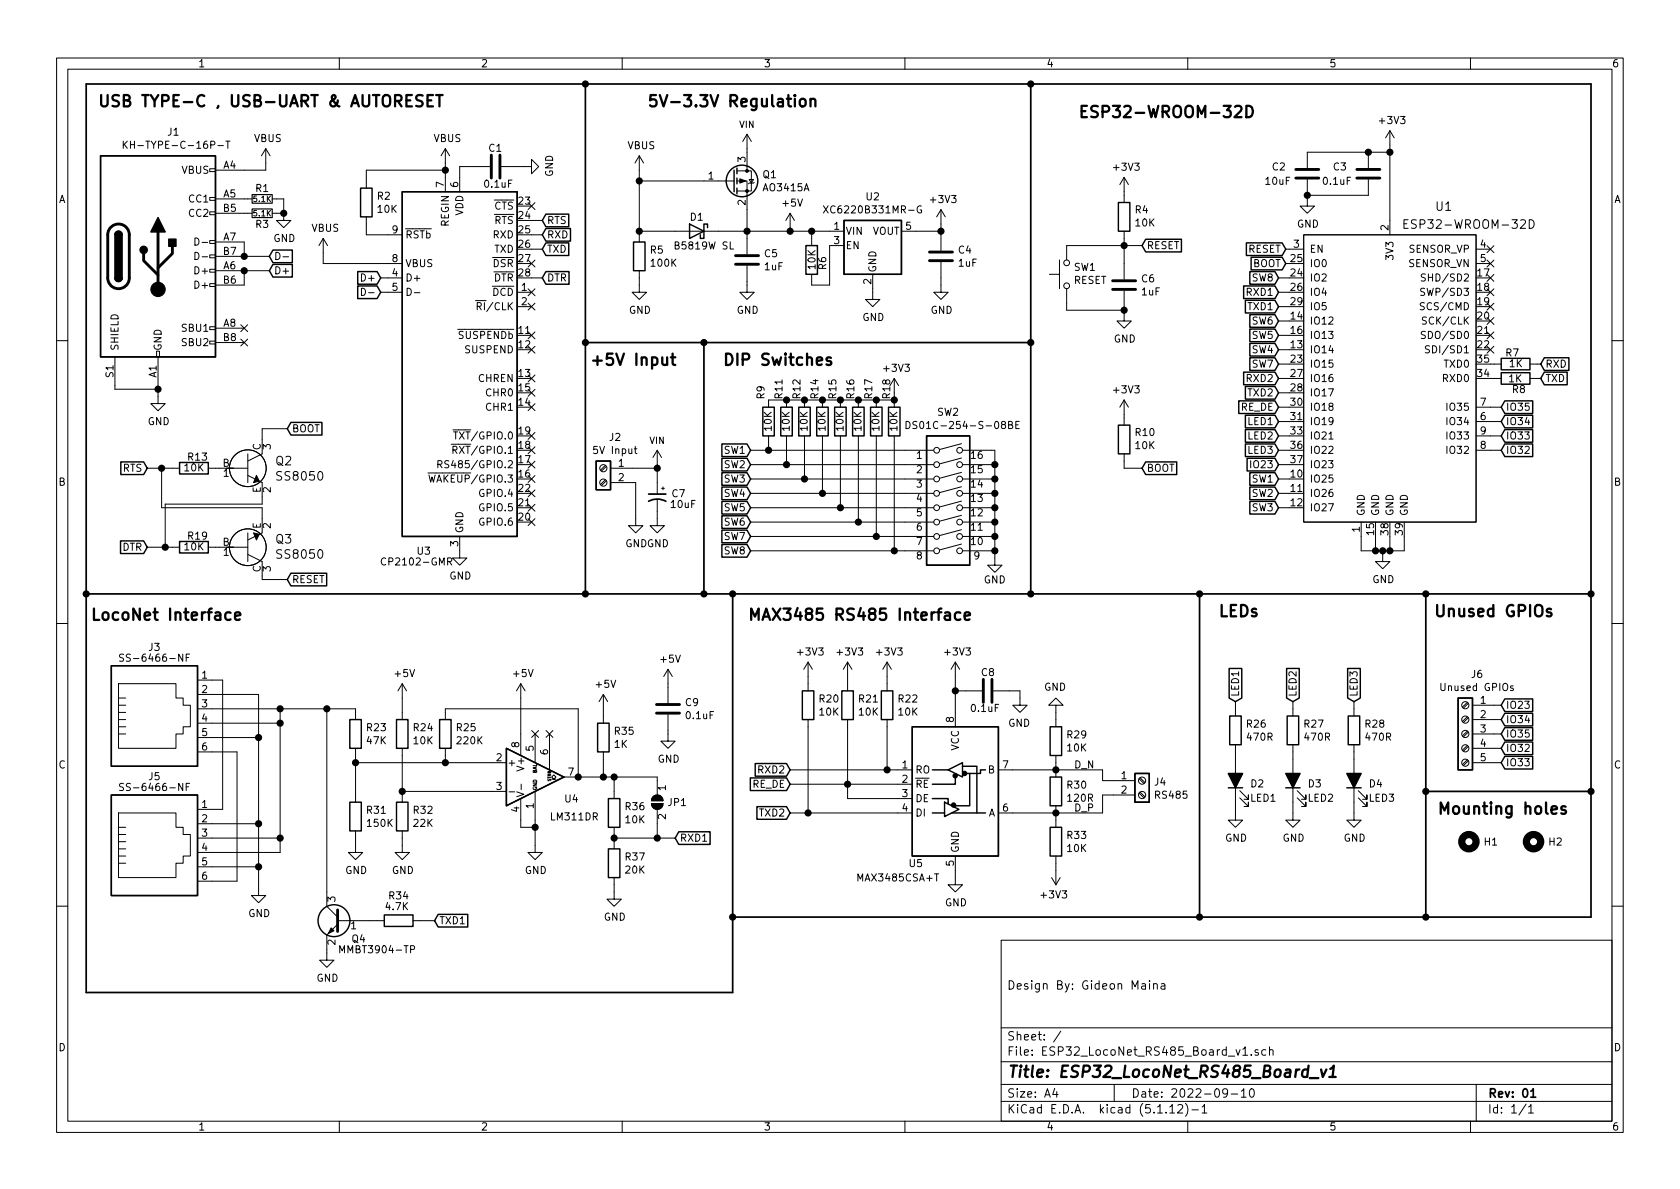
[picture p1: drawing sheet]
<svg xmlns="http://www.w3.org/2000/svg" width="297mm" height="210mm" viewBox="0 0 297 210" stroke-linecap="round" stroke-linejoin="round" font-family="sans-serif">
<g fill="none" stroke="#000" stroke-width=".18">
<path d="M10 10.3h277v189.9h-277zM12 12.2h273v186.1h-273zM60 10.3v1.9M110 10.3v1.9M160 10.3v1.9M210 10.3v1.9M260 10.3v1.9M21.8 25v1.2M22 25.5l.5 .7M22.5 25l-.7 .7M37.1 37.5h1v.5h-1zM37.1 34.9h1v.5h-1z"/>
<path d="M37.1 29.8h1v.5h-1zM38.1 35.2h6.5M38.1 37.7h6.5M38.5 25.7h1M39.9 25h.8M40.3 25v1.2M47 26.3l-.8 1.3M47 26.3v3.8h-8.9M47 26.3l.8 1.3M48.1 35.2h2.1v2.5M48.1 37.7h2.1M50.2 37.7v1.3h1.2l-1.2 1.3-1.3-1.3h1.3"/>
<path d="M64.8 38.3v3.2h6.3M78.7 30.1h-13.9v3.2M78.7 26.3l-.7 1.3M78.7 26.3v7.6M78.7 26.3l.8 1.3M86.6 29.5h-5.3v4.4M88.6 29.5h5.4v-1.3l1.2 1.3-1.2 1.2v-1.2M93.4 35.8l1.2 1.3M94 39h1.9M94.6 35.8l-1.2 1.3M113 32h16.8M113 27.6v15.2"/>
<path d="M113 27.6l-.7 1.2M113 27.6l.8 1.2M130.3 32h1.8v13M130.3 30.2h2.5v3.6h-2.5M132.1 23.7v6.5M132.1 23.7l-.8 1.3M132.1 23.7l.7 1.3M132.5 31.7h.7l-.4 .7zM133.3 32.3l-.1 .1h-.7l-.2 .1M139.7 37.7l-.8 1.3M139.7 37.7v3.2M139.7 37.7l.8 1.3"/>
<path d="M145.6 36.4l.8 1.3M146.4 36.4l-.8 1.3M162.9 36.5a.59 .59 0 0 0-.8 .5 .59 .59 0 0 0 .8 .6v-.5h-.2M166.4 37.1v7.2M166.4 37.1l-.8 1.2M166.4 37.1l.7 1.2M198.8 31.4v4.4M198.8 31.4l-.8 1.2M198.8 31.4l.7 1.2M231.1 31.7v4.7h1.3l-1.3 1.3-1.2-1.3h1.2M241.9 26.9v2.8M241.9 31.7v2.8h-10.8"/>
<path d="M245.7 23.1l-.7 1.3M245.7 23.1v18.4M245.7 23.1l.8 1.3M245.7 26.9h-14.6v2.8M248.2 39.6h.5M249 38.9h-.8v1.5h.8M270.4 38.9a.77 .77 0 0 1 .9 .7 .77 .77 0 0 1-.9 .8zM34.5 42.1a.64 .64 0 0 1 .7 .6 .64 .64 0 0 1-.7 .7zM34.5 44.6a.64 .64 0 0 1 .7 .7 .64 .64 0 0 1-.7 .6zM35.7 42.9h1M35.7 45.4h1M37.1 57.8h1v.5h-1z"/>
<path d="M37.1 50.2h1v.5h-1zM37.1 47.6h1v.5h-1zM37.1 45.1h1v.5h-1zM37.1 42.5h1v.5h-1zM38.1 47.9h9.5M38.1 42.8h5.1v2.5M38.1 58h5.1M38.1 45.3h9.5M42.6 60l1.2 1.2M42.6 57.4l1.2 1.2M43.2 47.9v2.5h-5.1M43.8 60l-1.2 1.2"/>
<path d="M43.8 57.4l-1.2 1.2M48.8 44.6a.64 .64 0 0 1 .7 .7 .64 .64 0 0 1-.7 .6zM50 45.4h1M57.1 42.2v4.4h14M57.1 42.2l-.7 1.2M57.1 42.2l.8 1.2M63.9 51a.64 .64 0 0 1 .7 .6 .64 .64 0 0 1-.7 .6zM65.2 51.8h.9M67.3 51.7h3.8M67.3 49.1h3.8M72 51a.64 .64 0 0 1 .7 .6 .64 .64 0 0 1-.7 .6zM73.3 51.8h.9"/>
<path d="M84.1 53.2h1.2M84.4 54.2l.6-.1v-.5l-.1-.1h-.5v1.3M91.4 51.7h2.6M91.4 54.2h2.6M93.4 46l1.2 1.2M93.4 58.7l1.2 1.2M93.4 53.6l1.2 1.2M93.4 51.1l1.2 1.2M94 49.1h1.9M94 41.5h1.9M94 44.1h1.9M94.6 46l-1.2 1.2"/>
<path d="M94.6 58.7l-1.2 1.2M94.6 53.6l-1.2 1.2M94.6 51.1l-1.2 1.2M113 47.9v3.8h1.3l-1.3 1.3-1.2-1.3h1.2M113 40.9h36.2M129.1 42.8v1.2h.6M132.1 47v4.7h1.2l-1.2 1.3-1.3-1.3h1.3M143.5 40.9v2.5M149.2 43.4h-2.5v7h-3.2v-1.9M154.3 48.5v4.5h1.3l-1.3 1.2-1.3-1.2h1.3M159.4 40.9h7M166.4 46.3v5.4h1.2l-1.2 1.3-1.3-1.3h1.3"/>
<path d="M185.5 48.5h1.8M187.3 46v5M188.6 51v3.9h10.2M198.8 51.4v5.4h1.2l-1.2 1.2-1.3-1.2h1.3M198.8 40.9v8.5M201.9 43.4h-13.3v2.6M226.1 51.7h1.9M226.1 54.2h1.9M226.1 49.1h1.9M226.1 59.3h1.9M226.1 56.8h1.9M227.3 46.6h.7"/>
<path d="M227.3 44.1h3.2M230.5 41.5h30.5v50.8h-30.5zM251.8 53.6l-.4-.1-.2 .1-.1 .3 .1 .2 .5 .1 .1 .4-.2 .2-.5-.1M251.9 51h-.5l-.2 .1 .1 .4 .5 .3 .1 .2-.2 .2h-.5M252 58.7l-.5-.1-.2 .2 .1 .4 .6 .2v.3l-.2 .2-.5-.1M252 48.5l-.5-.1-.2 .3 .1 .3 .6 .2v.4l-.2 .1h-.5M252.2 56.1h-.5l-.2 .1 .1 .4 .5 .2 .1 .3-.2 .2h-.5M261 46.6h2.5M261 44.1h2.5M262.9 56.2l1.2 1.2M262.9 53.6l1.2 1.2M262.9 51.1l1.2 1.2"/>
<path d="M262.9 48.5l1.2 1.3M262.9 46l1.2 1.2M262.9 43.5l1.2 1.2M262.9 58.7l1.2 1.2M264.1 56.2l-1.2 1.2M264.1 53.6l-1.2 1.2M264.1 51.1l-1.2 1.2M264.1 48.5l-1.2 1.3M264.1 46l-1.2 1.2M264.1 43.5l-1.2 1.2M264.1 58.7l-1.2 1.2M10 60.2h2"/>
<path d="M20.3 63.1v5.7h7.6M27.7 62.1h.5v1h-.5zM27.9 63.1v8.3h1.3l-1.3 1.2-1.2-1.2h1.2M37.1 60.3h1v.5h-1zM38.1 60.6h5.1M50.8 75.8h-4.4v4.5l-2.6 1.2M79.8 78.6h1.3M80.1 79.6l.6-.1v-.5l-.1-.1h-.5v1.3M80.1 76h1M80.2 76.4h.7M80.4 79.6l.4 .6M80.6 76.4v1.2"/>
<path d="M93.4 68.9l1.2 1.2M93.4 61.2l1.2 1.3M93.4 71.4l1.2 1.2M93.4 76.5l1.2 1.2M93.4 79l1.2 1.2M93.4 66.3l1.2 1.2M94.6 68.9l-1.2 1.2M94.6 61.2l-1.2 1.3M94.6 71.4l-1.2 1.2M94.6 76.5l-1.2 1.2M94.6 79l-1.2 1.2M94.6 66.3l-1.2 1.2"/>
<path d="M112.1 79.4h.5M112.3 78.9v1.1l.3 .2M116.2 79.6v7.8M116.2 79.6l-.8 1.3M116.2 79.6l.8 1.3M132.7 79.6h32.4M135.9 77.1v2.5M139.1 70.7v1.3M139.1 77.1v5.1M142.2 70.7v1.3M142.2 77.1v7.6M145.4 70.7v1.3"/>
<path d="M145.4 77.1v10.1M148.6 70.7v1.3M148.6 77.1v12.7M151.8 70.7v1.3M151.8 77.1v15.2M154.9 70.7v1.3M154.9 77.1v17.8M158.1 66.9l-.7 1.3M158.1 66.9v5.1M158.1 77.1v20.3M158.1 66.9l.8 1.3M158.1 70.7h-22.2v1.3"/>
<path d="M160.2 74.5a.64 .64 0 0 1 .7 .7 .64 .64 0 0 1-.7 .6zM162.1 74.6l-.5-.1-.1 .1-.1 .3 .1 .2 .5 .2 .1 .3-.2 .2-.5-.1M170 78.5l-3.9 1M170.2 79.6h5.7v20.3h1.3l-1.3 1.3-1.3-1.3h1.3M178.3 75.1h.6l.1-.2-.1-.3-.6-.1v1.3h.5l.3-.2v-.2l-.3-.3M179.6 75.1h.4M180.2 74.5h-.6v1.3h.6M198.8 70.7v4.5M198.8 70.7l-.8 1.3M198.8 70.7l.7 1.3M226.1 79.6h1.9M226.1 64.4h1.9"/>
<path d="M226.1 66.9h1.9M226.1 74.5h1.9M226.1 72h1.9M226.1 77.1h1.9M226.1 61.8h1.9M226.1 69.5h1.9M235 77.6h.7M252.8 61.2l-.5-.1-.2 .2v.3l.5 .3 .2 .3-.3 .2h-.5M261 79.6h4.4M261 74.5h4.4M261 72h4.4M261 77.1h4.4"/>
<path d="M262.9 61.2l1.2 1.3M263.5 64.4h1.9M263.5 66.9h1.9M264.1 61.2l-1.2 1.3M270.5 64.4h1.9M270.5 66.9h1.9M285 60.2h2M26 82.8h5.7M26 96.8h5.7M28.6 82.8v7h17.8v4.4l-2.6 1.3M36.8 82.8h7M36.8 96.8h7"/>
<path d="M43.8 84.1l2.6 1.2v3.8h-17.2v7.7M43.8 80.3v5M43.8 94.2v5.1M43.8 98l2.6 1.3v3.2h4.4M68.2 98.8a.6 .6 0 0 0-.8 .4 .6 .6 0 0 0 .6 .7l.2-.1M75.7 83.6h1.4M75.8 84l.3 1.3 .3-1 .2 1 .3-1.3M77.4 82.1h.6l.2-.2-.1-.3-.2-.1h-.5v1.2M77.7 82.1l.5 .6M79.1 99.3h.7l.1-.2-.1-.3-.2-.2h-.5v1.3M79.3 81.5h-.4l-.2 .1v.4l.6 .2v.3l-.2 .2h-.5M79.5 99.3l.4 .6"/>
<path d="M81.3 94.9v3.8h1.2l-1.2 1.2-1.3-1.2h1.3M93.4 91.7l1.2 1.2M93.4 81.6l1.2 1.2M93.4 84.1l1.2 1.2M93.4 86.6l1.2 1.3M93.4 89.2l1.2 1.2M94.6 91.7l-1.2 1.2M94.6 81.6l-1.2 1.2M94.6 84.1l-1.2 1.2M94.6 86.6l-1.2 1.3M94.6 89.2l-1.2 1.2M107 84.8l-.8 .9"/>
<path d="M107 82.3l-.8 .8M107.2 85l-.9 .8M107.2 82.5l-.9 .8M107.9 85.3h4.5v7.7h1.3l-1.3 1.2-1.3-1.2h1.3M107.9 82.8h8.3M116.2 88.4v4.6h1.3l-1.3 1.2-1.3-1.2h1.3M117 86.4h.5M117.2 86.1v.5M132.7 94.9h32.4M132.7 92.3h32.4M132.7 89.8h32.4M132.7 87.2h32.4"/>
<path d="M132.7 84.7h32.4M132.7 82.2h32.4M132.7 97.4h32.4M170 96.2l-3.9 1.1M170 93.7l-3.9 1M170 91.1l-3.9 1.1M170 88.6l-3.9 1.1M170 86.1l-3.9 1M170 83.5l-3.9 1.1M170 81l-3.9 1M170.2 94.9h5.7M170.2 92.3h5.7"/>
<path d="M170.2 89.8h5.7M170.2 87.2h5.7M170.2 84.7h5.7M170.2 82.2h5.7M170.2 97.4h5.7M198.8 80.3v2.5h3.1M226.1 89.8h1.9M226.1 87.2h1.9M226.1 84.7h1.9M226.1 82.2h1.9M240.7 92.3v5.1h7.6v-2.5M243.2 94.9v2.5"/>
<path d="M244.5 97.4v1.9h1.2l-1.2 1.3-1.3-1.3h1.3M245.7 94.9v2.5M10 110.3h2M21.8 115.7h-.4l-.2 .1v.4l.6 .3v.2l-.2 .2h-.5M32.9 116.3h.5M33.5 115.7h-.6v1.2M118.1 118.4l-.8 1.2M118.1 118.4v5.9M118.1 118.4l.8 1.2M142.9 117.1v5.1M142.9 117.1l-.8 1.3M142.9 117.1l.7 1.3"/>
<path d="M149.9 117.1v5.1M149.9 117.1l-.8 1.3M149.9 117.1l.7 1.3M156.8 117.1v5.1M156.8 117.1l-.7 1.3M156.8 117.1l.8 1.3M168.9 117.1v11.4M168.9 117.1l-.8 1.3M168.9 117.1l.8 1.3M285 110.3h2M21 123.4h1.2M21 124.7h1.2"/>
<path d="M21 126h1.2M21 127.2h1.2M21 128.5h1.2M21 129.8h1.2M21 120.9h10.1v2.5h1.3v1.3h1.3v3.8h-1.3v1.3h-1.3v2.5h-10.1zM21.8 138.6l-.4-.1-.2 .2v.4l.6 .2v.3l-.2 .2-.5-.1M32.9 139.1h.5M33.5 138.5h-.6v1.3M34.9 122.8h10.8v35.6h1.3l-1.3 1.2-1.3-1.2h1.3M34.9 120.3h4.5v22.8h-4.5M34.9 125.3h28v1.9M34.9 127.9h14.6"/>
<path d="M34.9 130.4h10.8M34.9 133h7v22.8h-7M49.5 125.3v25.4h-14.6M57.8 125.3v35l1.9 1.9M62.9 134.9h26.6M62.9 132.3v9.6M71.1 120.9l-.7 1.3M71.1 120.9v6.3M71.1 132.3v9.6M71.1 120.9l.8 1.3M71.1 139.9h18.4M78.7 127.2v-1.9h23.5v12.1"/>
<path d="M78.7 132.3v2.6M92.1 120.9l-.8 1.3M92.1 120.9v12.7M92.1 120.9l.7 1.3M92.2 138.7v.9M94 129.2l1.2 1.2M94.6 139.9v10.8h1.3l-1.3 1.3-1.3-1.3h1.3M94.6 129.8v5.1M95.2 129.2l-1.2 1.2M96.5 129.2l1.3 1.2M97.2 129.8v6.3M97.5 137.8h.4l-.4-.4 .4-.4 .4 .4-.4 .4h.4"/>
<path d="M97.8 129.2l-1.3 1.2M99.7 137.4h16.5v3.2M106.7 122.8v5.1M106.7 133v4.4M106.7 122.8l-.8 1.3M106.7 122.8l.7 1.3M108.6 137.4v3.8M118.1 126.4v4.7h1.3l-1.3 1.2-1.3-1.2h1.3M139.7 136.1h21.6M139.7 138.7h21.6M142.9 127.2v16.6M149.9 127.2v14h11.4"/>
<path d="M156.8 127.2v8.9M168.9 122.2h4.7M170.2 135.5h.1M175.6 122.2h4.7v2.5h-1.2l1.2 1.3 1.3-1.3h-1.3M176.5 136.1h18.4v1.9h5.8M186.7 124.7h1.3l-1.3-1.3-1.3 1.3h1.3v3.8M186.7 133.6v3.8M201.4 137.7l.9 .9M201.6 137.5l.8 .9M218.4 131.7v13.3h1.3l-1.3 1.3-1.2-1.3h1.2M218.4 124.1v2.5M219.2 139.8l1.5 1.5v-.7v.7h-.7"/>
<path d="M228.6 131.7v13.3h1.3l-1.3 1.3-1.3-1.3h1.3M228.6 124.1v2.5M229.4 139.8l1.5 1.5v-.7v.7h-.8M239.4 131.7v13.3h1.3l-1.3 1.3-1.3-1.3h1.3M239.4 124.1v2.5M240.2 139.8l1.5 1.5v-.7v.7h-.8M259.4 134.4l-.8 .8M259.4 131.8l-.8 .9M259.4 129.3l-.8 .8M259.4 126.7l-.8 .9M259.4 124.2l-.8 .8M259.6 134.5l-.9 .9"/>
<path d="M259.6 132l-.9 .8M259.6 129.5l-.9 .8M259.6 126.9l-.9 .9M259.6 124.4l-.9 .8M260.3 134.9h5.1M260.3 124.7h5.1M260.3 127.2h5.1M260.3 129.8h5.1M260.3 132.3h5.1M267.5 121.3h-.3l-.1 .2v.1l.4 .2v.3h-.4M21 146.3h1.2M21 147.6h1.2"/>
<path d="M21 148.8h1.2M21 150.1h1.2M21 151.4h1.2M21 152.6h1.2M21 143.8h10.1v2.5h1.3v1.3h1.3v3.8h-1.3v1.2h-1.3v2.6h-10.1zM34.9 145.7h10.8M34.9 148.2h14.6M34.9 153.3h10.8M62.9 146.9v3.8h1.2l-1.2 1.3-1.3-1.3h1.3M71.1 146.9v3.8h1.3l-1.3 1.3-1.3-1.3h1.3M90 140h1M91.4 140l1.2 .5-1.2 .4"/>
<path d="M92.1 141.2v5.1h2.5M108.6 155.2v3.8h1.3l-1.3 1.3-1.3-1.3h1.3M108.6 148.2h10.8M108.6 146.3v3.8M115.2 142.1h2a1.02 1.02 0 0 1-1 1 1.02 1.02 0 0 1-1-1zM115.4 140.9a1.02 1.02 0 0 1 1.2-.3 1.02 1.02 0 0 1 .6 1h-2zM116.2 143.1v5.1M139.7 143.8h21.6M168.9 151.4v5.1h1.3l-1.3 1.2-1.3-1.2h1.3M185.9 155.2l.8 1.3M186.7 142.5v3.8M186.7 151.4v5.1"/>
<path d="M187.5 155.2l-.8 1.3M200.7 140.6h-5.8v3.2h-18.4M201.4 140.3l.9 .8M201.6 140.1l.8 .8M219.2 141.1l1.5 1.5v-.7v.7h-.7M229.4 141.1l1.5 1.5v-.7v.7h-.8M240.2 141.1l1.5 1.5v-.7v.7h-.8M10 160.2h2M59.7 163.4l-1.9 1.9v4.5h1.3l-1.3 1.3-1.3-1.3h1.3M59.7 162.8h8.2M60.1 168.5v-1.3l.4 .9 .4-.9v1.3M72.6 167.9l.6-.1 .1-.4-.2-.2h-.5v1.3"/>
<path d="M73 162.8h3.8M177 166.3h108v32h-108zM201.9 174h.6v.9M202.5 174.3l-.4 .1-.3 .2 .3 .3 .4-.1M203.3 173.4v.2M203.3 173.9v1M204 174.1v-.1a.37 .37 0 0 1 .6 .1v.8M204 173.9v1M205.3 174h.6l.1 .9M206 174.3l-.5 .1a.29 .29 0 0 0-.3 .2 .29 .29 0 0 0 .3 .3l.5-.1M285 160.2h2M60 198.3v1.9"/>
<path d="M110 198.3v1.9M160 198.3v1.9M177 194.8h108M177 191.8h108M177 187.8h108M177 181.8h108M186.5 192.5l-.4 1h1M186.8 193v1M187.6 182.3l-1.3 2M197 191.8v3M206.8 195.8l.5-.5v1.5M206.8 196.8h.9"/>
<path d="M208.3 195.5l.2-.2h.3l.2 .2 .1 .3-.9 1h.9M209.6 195.1a1.71 1.71 0 0 1 0 2.3M210 198.3v1.9M210.7 196.3h1.2M212.5 195.8l.5-.5v1.5M212.5 196.8h.9M217 193.2l-.1 .2a.48 .48 0 0 1-.6-.1v-.6a.48 .48 0 0 1 .6-.1l.1 .1a1.19 1.19 0 0 1-.2 1.2l-.5 .1M217.7 193.5h1.1M219.5 193l.4-.5v1.5M219.5 194h.8M219.7 185.5l.5-.4v1.5M219.7 186.6h.9"/>
<path d="M221.1 192.6l.2-.1a.8 .8 0 0 1 .5 .8 .8 .8 0 0 1-.5 .7 1 1 0 0 1-.2-1.4zM221.2 186.5v.1M222.5 185.7l-.4-.1-.2 .2v.2l.6 .2v.3h-.6M223.8 185.7l-.4-.1-.3 .3 .1 .6 .2 .1 .4-.1M224.5 185.7l.2-.1 .3 .1 .1 .9M224.5 185.1v1.5M260 198.3v1.9M261 191.8v6.5M269.8 195.2l-1.2 2M270.3 195.8l.4-.5v1.5M270.3 196.8h.8"/>
<circle cx="188.6" cy="46.5" r=".51"/>
<circle cx="188.6" cy="50.5" r=".51"/>
<circle cx="165.6" cy="79.6" r=".51"/>
<circle cx="169.7" cy="79.6" r=".51"/>
<circle cx="43.8" cy="82.8" r="3.3"/>
<circle cx="43.8" cy="96.8" r="3.3"/>
<circle cx="106.7" cy="82.8" r=".63"/>
<circle cx="106.7" cy="85.3" r=".63"/>
<circle cx="165.6" cy="97.4" r=".51"/>
<circle cx="165.6" cy="89.8" r=".51"/>
<circle cx="165.6" cy="92.3" r=".51"/>
<circle cx="165.6" cy="84.7" r=".51"/>
<circle cx="165.6" cy="94.9" r=".51"/>
<circle cx="165.6" cy="82.2" r=".51"/>
<circle cx="165.6" cy="87.2" r=".51"/>
<circle cx="169.7" cy="97.4" r=".51"/>
<circle cx="169.7" cy="89.8" r=".51"/>
<circle cx="169.7" cy="84.7" r=".51"/>
<circle cx="169.7" cy="87.2" r=".51"/>
<circle cx="169.7" cy="94.9" r=".51"/>
<circle cx="169.7" cy="92.3" r=".51"/>
<circle cx="169.7" cy="82.2" r=".51"/>
<circle cx="201.9" cy="138" r=".63"/>
<circle cx="259.1" cy="124.7" r=".63"/>
<circle cx="259.1" cy="127.2" r=".63"/>
<circle cx="259.1" cy="132.3" r=".63"/>
<circle cx="259.1" cy="134.9" r=".63"/>
<circle cx="259.1" cy="129.8" r=".63"/>
<circle cx="201.9" cy="140.6" r=".63"/>
</g>
<g fill="none" stroke="#000" stroke-width=".3">
<path d="M103.5 14.9v90.1M182.2 14.9v90.1M103.5 60.6h78.7M124.5 60.6v44.4M114.7 88.6a3.2 3.2 0 0 1 3 0M114.7 87.4h3M15.2 105h266.1M129.5 105v70.5h-114.3v-160.6h266.1v147.3h-151.8M212.1 105v57.2M252.1 105v57.2M252.1 139.9h29.2M270.7 193l.4-.5v1.5"/>
<path d="M270.7 194h.8"/>
</g>
<g fill="none" stroke="#000" stroke-width=".41">
<path d="M72.8 16.8h-.9v2h.9M74.7 16.9l-.3-.1-.6 .1a.47 .47 0 0 0-.2 .5 .47 .47 0 0 0 .4 .3 .73 .73 0 0 1 .7 .5l-.1 .4-.3 .2-.7-.1M75.6 17.7h.7M76.6 16.8h-1v2h1M77.1 16.8h1.2M77.7 16.8v2M140.5 16.8l-.1 .1h.2l-.1-.1v.2M140.5 17.5v1.3M141.5 17.7a.53 .53 0 0 1 .5-.2 .53 .53 0 0 1 .4 .4v.5a.54 .54 0 0 1-.5 .4 .54 .54 0 0 1-.5-.4zM143.3 17.7a.5 .5 0 0 1 .9 0v1.1M143.3 17.5v1.3M218.4 18.9l.2-.2h.5l.3 .2 .1 .4-.1 .3-1.1 1.1h1.2"/>
<path d="M220.4 18.7a1.06 1.06 0 0 1 1.1 .7 1.06 1.06 0 0 1-.4 1.2l-.7 .1zM117.1 63.2l.1 1.2a.52 .52 0 0 0 .8-.1M118 63.2v1.3M118.6 63.2h.8M118.9 62.5v1.7l.1 .2 .4 .1M146.9 63.3a.5 .5 0 0 0-.8 .2l.1 .3a.68 .68 0 0 1 .8 .4l-.1 .2-.2 .1-.6-.1M40.8 108.4l-.6-.1-.4 .4v.5l.2 .3 .2 .1 .6-.1M41.6 108.9l.9-.1-.1-.4-.6-.1-.2 .3v.9l.2 .1 .6-.1M167.1 108.4l.2-.1 .6 .1 .1 1.2M168 108.8l-.7 .1a.39 .39 0 0 0-.3 .3 .39 .39 0 0 0 .3 .4l.7-.1M169.8 108.4l-.6-.1-.4 .4v.5l.2 .3 .2 .1 .6-.1M170.6 108.9l.9-.1-.1-.4-.6-.1-.2 .3v.9l.2 .1 .6-.1"/>
<path d="M274.2 107.7a.48 .48 0 0 0-.7 .2l.1 .3a.68 .68 0 0 1 .7 .4l-.2 .4-.6-.1M276.8 142.7l-.2-.1-.5 .1v.4a.68 .68 0 0 1 .8 .4l-.1 .3-.2 .1-.6-.1M231.6 190.6h1.5M233.6 189.1l.3 1.3 .6-1.3M235 190.4h1.2M235.2 189l.6-.6-.2 2"/>
</g>
<g fill="none" stroke="#000" stroke-width=".25">
<path d="M17.8 27.6h20.3v35.5h-20.3zM63.8 33.3h2v5h-2zM71.1 33.9h20.3v61h-20.3zM96.5 37.9h4.1v2.2h-4.1l-.6-1.1zM121.9 39.6l2.6 1.3-2.6 1.3zM129.8 30.1v3.8M130.3 29.7v1M130.3 31.5v1M130.3 33.3v1M149.2 39h10.2v9.5h-10.2zM197.7 35.8h2.1v5.1h-2.1zM20.3 49.1a.63 .63 0 0 0 .7 .7 .63 .63 0 0 0 .6-.7"/>
<path d="M20.3 41.5a.63 .63 0 0 1 .7-.6 .63 .63 0 0 1 .6 .6M48.3 44.2h3.4v2.3h-3.4l-.7-1.2zM48.3 46.8h3.4v2.2h-3.4l-.7-1.1zM63.2 48h3.5l.6 1.1-.6 1.2h-3.5zM63.2 50.6h3.5l.6 1.1-.6 1.1h-3.5zM96.5 48h4.1v2.3h-4.1l-.6-1.2zM96.5 40.4h4.4v2.2h-4.4l-.6-1.1zM96.5 42.9h4.1v2.3h-4.1l-.6-1.1zM112 42.8h2v5.1h-2zM125.1 40.3v-.7h-.6v2.6h-.7v-.7M142.5 43.4h2v5.1h-2zM202.6 42.3h6.3v2.2h-6.3l-.7-1.1z"/>
<path d="M219.9 50.6h5.5l.7 1.1-.7 1.1h-5.5zM220.2 53.1h5.2l.7 1.1-.7 1.1h-5.2zM220.4 42.9h6.3l.6 1.2-.6 1.1h-6.3zM221 58.2h4.4l.7 1.1-.7 1.1h-4.4zM221 48h4.4l.7 1.1-.7 1.2h-4.4zM221 55.6h4.4l.7 1.2-.7 1.1h-4.4zM221.2 45.5h5.5l.6 1.1-.6 1.1h-5.5zM51.4 74.7h5.5v2.2h-5.5l-.6-1.1zM127.6 78.5h4.5l.6 1.1-.6 1.1h-4.5zM134.9 72h2v5.1h-2zM138 72h2.1v5.1h-2.1zM141.2 72h2.1v5.1h-2.1z"/>
<path d="M144.4 72h2v5.1h-2zM147.6 72h2v5.1h-2zM150.7 72h2.1v5.1h-2.1zM153.9 72h2.1v5.1h-2.1zM157.1 72h2v5.1h-2zM163.8 77.1h7.6v22.8h-7.6zM197.7 75.2h2.1v5.1h-2.1zM219 70.9h6.4l.7 1.1-.7 1.1h-6.4zM219.9 65.8h5.5l.7 1.1-.7 1.1h-5.5zM220.2 68.3h5.2l.7 1.2-.7 1.1h-5.2zM220.2 73.4h5.2l.7 1.1-.7 1.2h-5.2zM220.2 78.5h5.2l.7 1.1-.7 1.1h-5.2z"/>
<path d="M220.2 76h5.2l.7 1.1-.7 1.1h-5.2zM221 63.3h4.4l.7 1.1-.7 1.1h-4.4zM221 60.7h4.4l.7 1.1-.7 1.2h-4.4zM265.4 63.4h5.1v2h-5.1zM265.4 65.9h5.1v2h-5.1zM266.1 70.9h4.9v2.2h-4.9l-.7-1.1zM266.1 73.4h4.9v2.3h-4.9l-.7-1.2zM266.1 76h4.9v2.2h-4.9l-.7-1.1zM266.1 78.5h4.9v2.2h-4.9l-.7-1.1zM273 65.8h4.1v2.2h-4.1l-.6-1.1zM273 63.3h4.4v2.2h-4.4l-.6-1.1zM21.3 95.7h4.1l.6 1.1-.6 1.1h-4.1z"/>
<path d="M21.4 81.7h4l.6 1.1-.6 1.1h-4zM31.7 81.8h5.1v2h-5.1zM31.7 95.8h5.1v2h-5.1zM105.4 81.5h2.5v5.1h-2.5zM127.6 86.1h4.5l.6 1.1-.6 1.2h-4.5zM127.6 96.3h4.5l.6 1.1-.6 1.1h-4.5zM127.6 93.7h4.5l.6 1.2-.6 1.1h-4.5zM127.6 91.2h4.5l.6 1.1-.6 1.1h-4.5zM127.6 88.7h4.5l.6 1.1-.6 1.1h-4.5zM127.6 83.6h4.5l.6 1.1-.6 1.1h-4.5zM127.6 81h4.5l.6 1.2-.6 1.1h-4.5zM202.6 81.7h5.5v2.2h-5.5l-.7-1.1z"/>
<path d="M220.5 81h4.9l.7 1.2-.7 1.1h-4.9zM221 88.7h4.4l.7 1.1-.7 1.1h-4.4zM221 83.6h4.4l.7 1.1-.7 1.1h-4.4zM221 86.1h4.4l.7 1.1-.7 1.2h-4.4zM19.7 117.7h15.2v17.8h-15.2zM51.4 101.4h6.4v2.2h-6.4l-.6-1.1zM217.3 118.2h2.3v5.2l-1.2 .7-1.1-.7zM227.5 118.2h2.2v5.2l-1.1 .7-1.1-.7zM238.3 118.2h2.2v5.2l-1.1 .7-1.1-.7zM61.8 127.2h2.1v5.1h-2.1zM70.1 127.2h2v5.1h-2zM77.7 127.2h2.1v5.1h-2.1z"/>
<path d="M89.5 132.3l10.2 5.1-10.2 5.1zM105.7 127.9h2v5.1h-2zM132.7 137.6h6.4l.6 1.1-.6 1.1h-6.4zM133.5 135h5.6l.6 1.1-.6 1.2h-5.6zM141.9 122.2h2v5h-2zM148.8 122.2h2.1v5h-2.1zM155.8 122.2h2.1v5h-2.1zM161.3 128.5h15.2v22.9h-15.2zM164.8 136.1h2.8M167.6 136.1l2.6-1.2v2.5zM168.9 137.4v1.3h-4.1M170.2 135.5h2.5v8.3"/>
<path d="M171.4 136.8v5.7h-2.5M174.2 136.1h-.8v.7h-2.6M185.7 137.4h2v5.1h-2zM185.7 128.5h2v5.1h-2zM200.7 136.8h2.5v5.1h-2.5zM217.2 139.3h2.5M217.4 126.6h2.1v5.1h-2.1zM227.3 139.3h2.6M227.6 126.6h2v5.1h-2zM238.1 139.3h2.6M238.4 126.6h2v5.1h-2zM257.8 123.4h2.5v12.7h-2.5z"/>
<path d="M266.1 123.6h4.9v2.2h-4.9l-.7-1.1zM266.1 131.2h4.9v2.2h-4.9l-.7-1.1zM266.1 133.8h4.9v2.2h-4.9l-.7-1.1zM266.1 126.1h4.9v2.3h-4.9l-.7-1.2zM266.1 128.7h4.9v2.2h-4.9l-.7-1.1zM19.7 140.6h15.2v17.8h-15.2zM61.8 141.9h2.1v5h-2.1zM70.1 141.9h2v5h-2zM107.6 150.1h2v5.1h-2zM107.6 141.2h2v5.1h-2zM120 147.1h5.6v2.2h-5.6l-.6-1.1zM133.8 142.6h5.3l.6 1.2-.6 1.1h-5.3z"/>
<path d="M164.8 141.2h2.8v.7M164.8 143.8h2.2M167 141.9l2.5 1.2-2.5 1.3zM167.6 141.9v.2M168.3 143.8h5.9M185.7 146.3h2v5.1h-2zM67.9 161.8h5.1v2h-5.1zM77.5 161.7h5.2v2.2h-5.2l-.7-1.1z"/>
<circle cx="131.2" cy="32" r="2.79"/>
<circle cx="59.1" cy="162.8" r="2.82"/>
</g>
<g fill="#000" stroke="#000" stroke-width=".25">
<path d="M20.3 49.1h1.3a.63 .63 0 0 1-.6 .7 .63 .63 0 0 1-.7-.7zM20.3 41.5h1.3v7.6h-1.3zM20.5 41.1a.63 .63 0 0 1 .7-.2 .63 .63 0 0 1 .4 .6h-1.3zM27.9 38.5l1.3 2.5h-2.5zM29.8 42.3h1.3v1.3h-1.3zM217.2 136.8h2.5l-1.3 2.5zM227.3 136.8h2.6l-1.3 2.5zM238.1 136.8h2.6l-1.3 2.5z"/>
<circle cx="103.5" cy="14.9" r=".51"/>
<circle cx="182.2" cy="14.9" r=".51"/>
<circle cx="50.2" cy="37.7" r=".51"/>
<circle cx="78.7" cy="30.1" r=".51"/>
<circle cx="113" cy="32" r=".51"/>
<circle cx="231.1" cy="34.5" r=".51"/>
<circle cx="241.9" cy="26.9" r=".51"/>
<circle cx="245.7" cy="26.9" r=".51"/>
<circle cx="25.4" cy="44.2" r=".63"/>
<circle cx="43.2" cy="45.3" r=".51"/>
<circle cx="43.2" cy="47.9" r=".51"/>
<circle cx="113" cy="40.9" r=".51"/>
<circle cx="132.1" cy="40.9" r=".51"/>
<circle cx="139.7" cy="40.9" r=".51"/>
<circle cx="143.5" cy="40.9" r=".51"/>
<circle cx="166.4" cy="40.9" r=".51"/>
<circle cx="198.8" cy="54.9" r=".51"/>
<circle cx="198.8" cy="43.4" r=".51"/>
<circle cx="27.9" cy="68.8" r=".51"/>
<circle cx="103.5" cy="60.6" r=".51"/>
<circle cx="124.5" cy="60.6" r=".51"/>
<circle cx="135.9" cy="79.6" r=".51"/>
<circle cx="139.1" cy="70.7" r=".51"/>
<circle cx="142.2" cy="70.7" r=".51"/>
<circle cx="145.4" cy="70.7" r=".51"/>
<circle cx="148.6" cy="70.7" r=".51"/>
<circle cx="151.8" cy="70.7" r=".51"/>
<circle cx="154.9" cy="70.7" r=".51"/>
<circle cx="158.1" cy="70.7" r=".51"/>
<circle cx="182.2" cy="60.6" r=".51"/>
<circle cx="28.6" cy="82.8" r=".51"/>
<circle cx="29.2" cy="96.8" r=".51"/>
<circle cx="116.2" cy="82.8" r=".51"/>
<circle cx="139.1" cy="82.2" r=".51"/>
<circle cx="142.2" cy="84.7" r=".51"/>
<circle cx="145.4" cy="87.2" r=".51"/>
<circle cx="148.6" cy="89.8" r=".51"/>
<circle cx="151.8" cy="92.3" r=".51"/>
<circle cx="154.9" cy="94.9" r=".51"/>
<circle cx="158.1" cy="97.4" r=".51"/>
<circle cx="175.9" cy="89.8" r=".51"/>
<circle cx="175.9" cy="97.4" r=".51"/>
<circle cx="175.9" cy="82.2" r=".51"/>
<circle cx="175.9" cy="92.3" r=".51"/>
<circle cx="175.9" cy="87.2" r=".51"/>
<circle cx="175.9" cy="84.7" r=".51"/>
<circle cx="175.9" cy="94.9" r=".51"/>
<circle cx="243.2" cy="97.4" r=".51"/>
<circle cx="244.5" cy="97.4" r=".51"/>
<circle cx="245.7" cy="97.4" r=".51"/>
<circle cx="15.2" cy="105" r=".51"/>
<circle cx="103.5" cy="105" r=".51"/>
<circle cx="124.5" cy="105" r=".51"/>
<circle cx="129.5" cy="105" r=".51"/>
<circle cx="182.2" cy="105" r=".51"/>
<circle cx="212.1" cy="105" r=".51"/>
<circle cx="252.1" cy="105" r=".51"/>
<circle cx="281.3" cy="105" r=".51"/>
<circle cx="45.7" cy="130.4" r=".51"/>
<circle cx="49.5" cy="125.3" r=".51"/>
<circle cx="49.5" cy="127.9" r=".51"/>
<circle cx="57.8" cy="125.3" r=".51"/>
<circle cx="62.9" cy="134.9" r=".51"/>
<circle cx="71.1" cy="139.9" r=".51"/>
<circle cx="78.7" cy="134.9" r=".51"/>
<circle cx="102.2" cy="137.4" r=".51"/>
<circle cx="106.7" cy="137.4" r=".51"/>
<circle cx="108.6" cy="137.4" r=".51"/>
<circle cx="149.9" cy="138.7" r=".51"/>
<circle cx="156.8" cy="136.1" r=".51"/>
<circle cx="168.9" cy="137.2" r=".36"/>
<circle cx="168.9" cy="122.2" r=".51"/>
<circle cx="170.6" cy="136.8" r=".36"/>
<circle cx="186.7" cy="136.1" r=".51"/>
<circle cx="252.1" cy="139.9" r=".51"/>
<circle cx="281.3" cy="139.9" r=".51"/>
<circle cx="45.7" cy="145.7" r=".51"/>
<circle cx="45.7" cy="153.3" r=".51"/>
<circle cx="49.5" cy="148.2" r=".51"/>
<circle cx="94.6" cy="146.3" r=".51"/>
<circle cx="108.6" cy="148.2" r=".51"/>
<circle cx="116.2" cy="148.2" r=".51"/>
<circle cx="142.9" cy="143.8" r=".51"/>
<circle cx="168.6" cy="142.4" r=".36"/>
<circle cx="186.7" cy="143.8" r=".51"/>
<circle cx="129.5" cy="162.2" r=".51"/>
<circle cx="212.1" cy="162.2" r=".51"/>
<circle cx="252.1" cy="162.2" r=".51"/>
</g>
<path d="M44.6 34.4h3.5v1.5h-3.5zM44.6 37h3.5v1.5h-3.5z" fill="none" stroke="#000" stroke-width=".2"/>
<g fill="none" stroke="#000" stroke-width=".51">
<path d="M86.9 27.4v4.1M88.4 27.4v4.1M229.1 31.5h4.1M229.1 30h4.1M239.9 31.5h4.1M239.9 30h4.1M19.5 40.3a1.9 1.9 0 0 1 2.1-.6 1.9 1.9 0 0 1 1.3 1.8v7.6a1.9 1.9 0 0 1-1.9 1.9 1.9 1.9 0 0 1-2-1.9v-7.7l.2-.5zM25.4 44.8v1.3l2.5 2.5M27.9 41v10.2M30.5 43.6v1.2l-2.6 2.6M130 46.7h4.1M130 45.2h4.1"/>
<path d="M164.3 46.1h4.1M164.3 44.6h4.1M196.7 51.2h4.1M196.7 49.7h4.1M116.1 126.1h4M116.1 124.6h4M173.9 120.1v4.1M175.4 120.1v4.1M59.7 160.9v3.8"/>
</g>
<g fill="#000" stroke="#000" stroke-width=".18">
<path d="M130.8 31.6l1 .4-1 .4zM45.3 84.1l.5 1-1 .2zM44.8 94.2l1 .3-.5 1zM115.2 142.1h2a1.02 1.02 0 0 1-1 1 1.02 1.02 0 0 1-1-1zM115.4 140.9a1.02 1.02 0 0 1 1.2-.3 1.02 1.02 0 0 1 .6 1h-2zM58.5 164.1l.6 .5-1.1 .5z"/>
<circle cx="132.1" cy="33.8" r=".25"/>
<circle cx="132.1" cy="30.2" r=".25"/>
<circle cx="27.9" cy="51.2" r="1.27"/>
</g>
<g fill="none" stroke="#000" stroke-width="1.3">
<circle cx="259.7" cy="148.8" r="1.27"/>
<circle cx="271.1" cy="148.8" r="1.27"/>
</g>
<g font-size="2.8">
<text x="17.1" y="18.9">USB TYPE-C , USB-UART &amp; AUTORESET</text>
<text x="114.3" y="18.9">5V-3.3V Regulation</text>
<text x="190.5" y="20.8">ESP32-WROOM-32D</text>
<text x="104.1" y="64.6">+5V Input</text>
<text x="127.6" y="64.6">DIP Switches</text>
<text x="15.9" y="109.7">LocoNet Interface</text>
<text x="132.1" y="109.7">MAX3485 RS485 Interface</text>
<text x="215.3" y="109.1">LEDs</text>
<text x="253.4" y="109.1">Unused GPIOs</text>
<text x="254" y="144">Mounting holes</text>
<text x="178" y="190.5">Title: ESP32_LocoNet_RS485_Board_v1</text>
</g>
<g font-size="2.1">
<text x="249.5" y="40.5">ESP32-WROOM-32D</text>
<text x="253.9" y="37.3">U1</text>
<text x="48.8" y="82.3">Q2</text>
<text x="49.3" y="85">SS8050</text>
<text x="48.8" y="96.1">Q3</text>
<text x="49.3" y="98.8">SS8050</text>
<text x="178" y="175">Design By: Gideon Maina</text>
<text x="178" y="184">Sheet: /</text>
<text x="178" y="186.7">File: ESP32_LocoNet_RS485_Board_v1.sch</text>
<text x="178" y="196.9">KiCad E.D.A. kicad (5.1.12)-1</text>
<text x="178" y="194.1">Size: A4</text>
<text x="200" y="194.1">Date: 2022-09-10</text>
<text x="263" y="194.1">Rev: 01</text>
<text x="263" y="196.9">Id: 1/1</text>
</g>
<g font-size="1.8">
<text x="35" y="11.9">1</text>
<text x="85" y="11.9">2</text>
<text x="135" y="11.9">3</text>
<text x="185" y="11.9">4</text>
<text x="235" y="11.9">5</text>
<text x="285" y="11.9">6</text>
<text x="29.7" y="24">J1</text>
<text x="244" y="21.9">+3V3</text>
<text x="23.4" y="26.3">KH-TYPE-C-16P-T</text>
<text x="39.5" y="29.8">A4</text>
<text x="44.9" y="25.1">VBUS</text>
<text x="76.7" y="25.1">VBUS</text>
<text x="86.5" y="26.8">C1</text>
<text x="111" y="26.4">VBUS</text>
<text x="131.8" y="28.7" transform="rotate(-90 131.8 28.7)">3</text>
<text x="10.4" y="35.9">A</text>
<text x="32.2" y="30.7">VBUS</text>
<text x="33.6" y="35.8">CC1</text>
<text x="39.5" y="34.9">A5</text>
<text x="45.2" y="34">R1</text>
<text x="66.8" y="35.3">R2</text>
<text x="78.5" y="33.1" transform="rotate(-90 78.5 33.1)">7</text>
<text x="81" y="33.1" transform="rotate(-90 81 33.1)">6</text>
<text x="85.8" y="33.2">0.1uF</text>
<text x="97.8" y="31.3" transform="rotate(-90 97.8 31.3)">GND</text>
<text x="125.2" y="31.7">1</text>
<text x="134.9" y="31.5">Q1</text>
<text x="135.1" y="33.8">AO3415A</text>
<text x="153.2" y="35.4">U2</text>
<text x="164.7" y="35.9">+3V3</text>
<text x="197.1" y="30.2">+3V3</text>
<text x="223.9" y="32.7">10uF</text>
<text x="225" y="30.1">C2</text>
<text x="234.1" y="32.7">0.1uF</text>
<text x="235.8" y="30.1">C3</text>
<text x="285.4" y="35.9">A</text>
<text x="33.6" y="38.3">CC2</text>
<text x="39.5" y="37.5">B5</text>
<text x="45.2" y="40.3">R3</text>
<text x="55.1" y="41">VBUS</text>
<text x="66.8" y="37.6">10K</text>
<text x="69.4" y="41.3">9</text>
<text x="79.4" y="40" transform="rotate(-90 79.4 40)">REGIN</text>
<text x="81.9" y="38.1" transform="rotate(-90 81.9 38.1)">VDD</text>
<text x="87.4" y="37.1">CTS</text>
<text x="87.4" y="39.6">RTS</text>
<text x="91.7" y="36.2">23</text>
<text x="91.7" y="38.7">24</text>
<text x="91.7" y="41.3">25</text>
<text x="96.7" y="39.6">RTS</text>
<text x="122.1" y="39">D1</text>
<text x="131.8" y="36.3" transform="rotate(-90 131.8 36.3)">2</text>
<text x="138.5" y="36.5">+5V</text>
<text x="146.6" y="37.7">XC6220B331MR-G</text>
<text x="147.5" y="40.6">1</text>
<text x="149.5" y="41.5">VIN</text>
<text x="154.2" y="41.5">VOUT</text>
<text x="160.2" y="40.6">5</text>
<text x="200.7" y="37.7">R4</text>
<text x="200.8" y="40.1">10K</text>
<text x="229.3" y="40.3">GND</text>
<text x="245.5" y="40.7" transform="rotate(-90 245.5 40.7)">2</text>
<text x="39.5" y="47.6">A6</text>
<text x="39.5" y="42.5">A7</text>
<text x="39.5" y="45.1">B7</text>
<text x="48.3" y="42.8">GND</text>
<text x="69.4" y="46.3">8</text>
<text x="71.6" y="47.2">VBUS</text>
<text x="71.6" y="42.2">RSTb</text>
<text x="87.2" y="42.2">RXD</text>
<text x="87.2" y="47.2">DSR</text>
<text x="87.4" y="44.7">TXD</text>
<text x="91.7" y="43.8">26</text>
<text x="91.7" y="46.3">27</text>
<text x="96.7" y="42.2">RXD</text>
<text x="96.7" y="44.7">TXD</text>
<text x="115" y="44.9">R5</text>
<text x="115.2" y="47.2">100K</text>
<text x="119.7" y="44.1">B5819W SL</text>
<text x="135.2" y="45.5">C5</text>
<text x="135.2" y="47.8">1uF</text>
<text x="144.2" y="47.6" transform="rotate(-90 144.2 47.6)">10K</text>
<text x="146.1" y="47.7" transform="rotate(-90 146.1 47.7)">R6</text>
<text x="147.5" y="43.2">3</text>
<text x="149.5" y="44.1">EN</text>
<text x="169.5" y="44.9">C4</text>
<text x="169.5" y="47.2">1uF</text>
<text x="189.9" y="47.9">SW1</text>
<text x="202.7" y="44.1">RESET</text>
<text x="220.6" y="44.7">RESET</text>
<text x="221.4" y="47.2">BOOT</text>
<text x="228.3" y="46.3">25</text>
<text x="228.8" y="43.8">3</text>
<text x="231.5" y="44.7">EN</text>
<text x="231.5" y="47.2">IO0</text>
<text x="246.4" y="45.7" transform="rotate(-90 246.4 45.7)">3V3</text>
<text x="249" y="47.2">SENSOR_VN</text>
<text x="249.1" y="44.7">SENSOR_VP</text>
<text x="261.8" y="43.8">4</text>
<text x="261.8" y="46.3">5</text>
<text x="34.8" y="48.5">D+</text>
<text x="34.8" y="51">D+</text>
<text x="39.5" y="50.2">B6</text>
<text x="48.4" y="48.5">D+</text>
<text x="64.2" y="49.8">D+</text>
<text x="69.4" y="48.9">4</text>
<text x="69.4" y="51.4">5</text>
<text x="71.6" y="49.8">D+</text>
<text x="87.1" y="52.3">DCD</text>
<text x="87.3" y="49.8">DTR</text>
<text x="91.7" y="48.9">28</text>
<text x="92.2" y="51.4">1</text>
<text x="92.2" y="54">2</text>
<text x="96.7" y="49.8">DTR</text>
<text x="154.1" y="50.3" transform="rotate(-90 154.1 50.3)">2</text>
<text x="154.9" y="48.3" transform="rotate(-90 154.9 48.3)">GND</text>
<text x="189.8" y="50.2">RESET</text>
<text x="201.9" y="49.9">C6</text>
<text x="201.9" y="52.2">1uF</text>
<text x="220.5" y="52.3">RXD1</text>
<text x="221.4" y="49.8">SW8</text>
<text x="228.3" y="48.9">24</text>
<text x="228.3" y="51.4">26</text>
<text x="228.3" y="54">29</text>
<text x="231.5" y="49.8">IO2</text>
<text x="231.5" y="52.3">IO4</text>
<text x="252" y="52.3">SWP/SD3</text>
<text x="252.3" y="49.8">SHD/SD2</text>
<text x="261.3" y="48.9">17</text>
<text x="261.3" y="51.4">18</text>
<text x="261.3" y="54">19</text>
<text x="32.4" y="58.7">SBU1</text>
<text x="39.5" y="57.8">A8</text>
<text x="81.3" y="59.9">SUSPENDb</text>
<text x="85" y="54.9">RI/CLK</text>
<text x="91.7" y="59">11</text>
<text x="111.2" y="55.5">GND</text>
<text x="130.3" y="55.5">GND</text>
<text x="152.5" y="56.8">GND</text>
<text x="164.5" y="55.5">GND</text>
<text x="220.8" y="54.9">TXD1</text>
<text x="221.4" y="59.9">SW5</text>
<text x="221.4" y="57.4">SW6</text>
<text x="228.3" y="56.5">14</text>
<text x="228.3" y="59">16</text>
<text x="231.5" y="57.4">IO12</text>
<text x="231.5" y="59.9">IO13</text>
<text x="231.5" y="54.9">IO5</text>
<text x="251.8" y="54.9">SCS/CMD</text>
<text x="252.1" y="57.4">SCK/CLK</text>
<text x="252.2" y="59.9">SDO/SD0</text>
<text x="261.3" y="56.5">20</text>
<text x="261.3" y="59">21</text>
<text x="21" y="62.1" transform="rotate(-90 21 62.1)">SHIELD</text>
<text x="28.6" y="62.1" transform="rotate(-90 28.6 62.1)">GND</text>
<text x="32.4" y="61.2">SBU2</text>
<text x="39.5" y="60.3">B8</text>
<text x="82.4" y="62.5">SUSPEND</text>
<text x="91.7" y="61.6">12</text>
<text x="156.4" y="65.8">+3V3</text>
<text x="196.9" y="60.6">GND</text>
<text x="221.4" y="65">SW7</text>
<text x="221.4" y="62.5">SW4</text>
<text x="228.3" y="61.6">13</text>
<text x="228.3" y="64.1">23</text>
<text x="231.5" y="62.5">IO14</text>
<text x="231.5" y="65">IO15</text>
<text x="253.1" y="62.5">SDI/SD1</text>
<text x="255.4" y="65">TXD0</text>
<text x="261.3" y="61.6">22</text>
<text x="261.3" y="64.1">35</text>
<text x="266.3" y="63">R7</text>
<text x="266.9" y="64.9">1K</text>
<text x="273.2" y="65">RXD</text>
<text x="20.1" y="66.7" transform="rotate(-90 20.1 66.7)">S1</text>
<text x="27.7" y="66.8" transform="rotate(-90 27.7 66.8)">A1</text>
<text x="84.6" y="67.6">CHREN</text>
<text x="86.1" y="70.1">CHR0</text>
<text x="91.7" y="66.7">13</text>
<text x="91.7" y="71.7">14</text>
<text x="91.7" y="69.2">15</text>
<text x="135.2" y="70.5" transform="rotate(-90 135.2 70.5)">R9</text>
<text x="138.4" y="70.4" transform="rotate(-90 138.4 70.4)">R11</text>
<text x="141.5" y="70.4" transform="rotate(-90 141.5 70.4)">R12</text>
<text x="144.7" y="70.4" transform="rotate(-90 144.7 70.4)">R14</text>
<text x="147.9" y="70.4" transform="rotate(-90 147.9 70.4)">R15</text>
<text x="151.1" y="70.4" transform="rotate(-90 151.1 70.4)">R16</text>
<text x="154.2" y="70.4" transform="rotate(-90 154.2 70.4)">R17</text>
<text x="157.4" y="70.4" transform="rotate(-90 157.4 70.4)">R18</text>
<text x="197.1" y="69.6">+3V3</text>
<text x="220.5" y="67.6">RXD2</text>
<text x="220.8" y="70.1">TXD2</text>
<text x="228.3" y="71.7">30</text>
<text x="228.3" y="66.7">27</text>
<text x="228.3" y="69.2">28</text>
<text x="231.5" y="67.6">IO16</text>
<text x="231.5" y="70.1">IO17</text>
<text x="255.2" y="67.6">RXD0</text>
<text x="261.3" y="66.7">34</text>
<text x="261.8" y="71.7">7</text>
<text x="266.8" y="67.6">1K</text>
<text x="267.4" y="69.5">R8</text>
<text x="273.2" y="67.6">TXD</text>
<text x="26.1" y="75.2">GND</text>
<text x="51.6" y="76.4">BOOT</text>
<text x="81.2" y="77.7">TXT/GPIO.0</text>
<text x="86.1" y="72.6">CHR1</text>
<text x="91.7" y="76.8">19</text>
<text x="107.8" y="78">J2</text>
<text x="136.4" y="76.1" transform="rotate(-90 136.4 76.1)">10K</text>
<text x="139.6" y="76.1" transform="rotate(-90 139.6 76.1)">10K</text>
<text x="142.8" y="76.1" transform="rotate(-90 142.8 76.1)">10K</text>
<text x="146" y="76.1" transform="rotate(-90 146 76.1)">10K</text>
<text x="149.1" y="76.1" transform="rotate(-90 149.1 76.1)">10K</text>
<text x="152.3" y="76.1" transform="rotate(-90 152.3 76.1)">10K</text>
<text x="155.5" y="76.1" transform="rotate(-90 155.5 76.1)">10K</text>
<text x="158.7" y="76.1" transform="rotate(-90 158.7 76.1)">10K</text>
<text x="162.2" y="75.9">DS01C-254-S-08BE</text>
<text x="165.7" y="73.5">SW2</text>
<text x="200.8" y="77.1">R10</text>
<text x="219.4" y="72.6">RE_DE</text>
<text x="220.8" y="75.2">LED1</text>
<text x="220.8" y="77.7">LED2</text>
<text x="228.3" y="74.3">31</text>
<text x="228.3" y="76.8">33</text>
<text x="231.5" y="72.6">IO18</text>
<text x="231.5" y="75.2">IO19</text>
<text x="231.5" y="77.7">IO21</text>
<text x="256.1" y="75.2">IO34</text>
<text x="256.1" y="72.6">IO35</text>
<text x="256.1" y="77.7">IO33</text>
<text x="261.8" y="74.3">6</text>
<text x="261.8" y="76.8">9</text>
<text x="266.2" y="72.6">IO35</text>
<text x="266.2" y="75.2">IO34</text>
<text x="266.2" y="77.7">IO33</text>
<text x="21.7" y="83.4">RTS</text>
<text x="32.7" y="83.4">10K</text>
<text x="33.3" y="81.5">R13</text>
<text x="39.4" y="82.5">B</text>
<text x="46.1" y="79.6" transform="rotate(-90 46.1 79.6)">C</text>
<text x="47.9" y="79.5" transform="rotate(-90 47.9 79.5)">3</text>
<text x="79.1" y="82.8">RS485/GPIO.2</text>
<text x="81" y="80.3">RXT/GPIO.1</text>
<text x="91.7" y="81.9">17</text>
<text x="91.7" y="79.4">18</text>
<text x="105.3" y="80.3">5V Input</text>
<text x="109.4" y="82.5">1</text>
<text x="128.1" y="82.8">SW2</text>
<text x="128.1" y="80.3">SW1</text>
<text x="162.1" y="81.1">1</text>
<text x="162.1" y="83.7">2</text>
<text x="171.8" y="83.7">15</text>
<text x="171.8" y="81.1">16</text>
<text x="200.8" y="79.4">10K</text>
<text x="202.7" y="83.4">BOOT</text>
<text x="220.8" y="80.3">LED3</text>
<text x="221.4" y="82.8">IO23</text>
<text x="228.3" y="79.4">36</text>
<text x="228.3" y="81.9">37</text>
<text x="231.5" y="80.3">IO22</text>
<text x="231.5" y="82.8">IO23</text>
<text x="256.1" y="80.3">IO32</text>
<text x="261.8" y="79.4">8</text>
<text x="266.2" y="80.3">IO32</text>
<text x="10.4" y="85.9">B</text>
<text x="39.5" y="84.3">1</text>
<text x="46.1" y="87.2" transform="rotate(-90 46.1 87.2)">E</text>
<text x="47.9" y="87.1" transform="rotate(-90 47.9 87.1)">2</text>
<text x="76.7" y="85.3">WAKEUP/GPIO.3</text>
<text x="85" y="87.9">GPIO.4</text>
<text x="91.7" y="84.4">16</text>
<text x="91.7" y="89.5">21</text>
<text x="91.7" y="87">22</text>
<text x="109.4" y="85.1">2</text>
<text x="118.7" y="89.8">10uF</text>
<text x="118.8" y="87.9">C7</text>
<text x="128.1" y="87.9">SW4</text>
<text x="128.1" y="85.3">SW3</text>
<text x="162.1" y="86.2">3</text>
<text x="162.1" y="88.8">4</text>
<text x="171.8" y="88.8">13</text>
<text x="171.8" y="86.2">14</text>
<text x="221.4" y="85.3">SW1</text>
<text x="221.4" y="87.9">SW2</text>
<text x="228.3" y="84.4">10</text>
<text x="228.3" y="87">11</text>
<text x="228.3" y="89.5">12</text>
<text x="231.5" y="85.3">IO25</text>
<text x="231.5" y="87.9">IO26</text>
<text x="285.4" y="85.9">B</text>
<text x="33.3" y="95.4">R19</text>
<text x="46.1" y="93.5" transform="rotate(-90 46.1 93.5)">E</text>
<text x="47.9" y="93.4" transform="rotate(-90 47.9 93.4)">2</text>
<text x="81.9" y="94.4" transform="rotate(-90 81.9 94.4)">GND</text>
<text x="85" y="93">GPIO.6</text>
<text x="85" y="90.4">GPIO.5</text>
<text x="91.7" y="92.1">20</text>
<text x="128.1" y="95.5">SW7</text>
<text x="128.1" y="93">SW6</text>
<text x="128.1" y="90.4">SW5</text>
<text x="162.1" y="91.3">5</text>
<text x="162.1" y="93.8">6</text>
<text x="171.8" y="93.8">11</text>
<text x="171.8" y="91.3">12</text>
<text x="221.4" y="90.4">SW3</text>
<text x="231.5" y="90.4">IO27</text>
<text x="240.4" y="94.1" transform="rotate(-90 240.4 94.1)">1</text>
<text x="241.3" y="91.3" transform="rotate(-90 241.3 91.3)">GND</text>
<text x="243" y="94.6" transform="rotate(-90 243 94.6)">15</text>
<text x="243.8" y="91.3" transform="rotate(-90 243.8 91.3)">GND</text>
<text x="245.5" y="94.6" transform="rotate(-90 245.5 94.6)">38</text>
<text x="246.4" y="91.3" transform="rotate(-90 246.4 91.3)">GND</text>
<text x="248" y="94.6" transform="rotate(-90 248 94.6)">39</text>
<text x="248.9" y="91.3" transform="rotate(-90 248.9 91.3)">GND</text>
<text x="21.6" y="97.4">DTR</text>
<text x="32.7" y="97.3">10K</text>
<text x="39.4" y="96.5">B</text>
<text x="39.5" y="98.3">1</text>
<text x="46.1" y="101.2" transform="rotate(-90 46.1 101.2)">C</text>
<text x="47.9" y="101.1" transform="rotate(-90 47.9 101.1)">3</text>
<text x="68.1" y="100">CP2102-GMR</text>
<text x="73.8" y="98.1">U3</text>
<text x="81" y="96.6" transform="rotate(-90 81 96.6)">3</text>
<text x="110.6" y="96.8">GNDGND</text>
<text x="128.1" y="98">SW8</text>
<text x="162.1" y="96.4">7</text>
<text x="162.1" y="98.9">8</text>
<text x="171.8" y="96.4">10</text>
<text x="172.2" y="98.9">9</text>
<text x="51.6" y="103.1">RESET</text>
<text x="79.5" y="102.5">GND</text>
<text x="173.9" y="103.2">GND</text>
<text x="242.6" y="103.1">GND</text>
<text x="22.4" y="117">SS-6466-NF</text>
<text x="26.3" y="115.1">J3</text>
<text x="69.9" y="119.7">+5V</text>
<text x="90.9" y="119.7">+5V</text>
<text x="116.9" y="117.2">+5V</text>
<text x="141.2" y="115.9">+3V3</text>
<text x="148.2" y="115.9">+3V3</text>
<text x="155.1" y="115.9">+3V3</text>
<text x="167.2" y="115.9">+3V3</text>
<text x="173.6" y="119.6">C8</text>
<text x="260.2" y="119.9">J6</text>
<text x="35.7" y="120">1</text>
<text x="35.7" y="122.5">2</text>
<text x="35.7" y="125.1">3</text>
<text x="105.5" y="121.6">+5V</text>
<text x="121.2" y="124.9">C9</text>
<text x="144.9" y="124.2">R20</text>
<text x="151.9" y="124.2">R21</text>
<text x="158.9" y="124.2">R22</text>
<text x="171.8" y="125.9">0.1uF</text>
<text x="184.6" y="122.1">GND</text>
<text x="219.1" y="123.3" transform="rotate(-90 219.1 123.3)">LED1</text>
<text x="229.2" y="123.3" transform="rotate(-90 229.2 123.3)">LED2</text>
<text x="240" y="123.3" transform="rotate(-90 240 123.3)">LED3</text>
<text x="255" y="122.2">Unused GPIOs</text>
<text x="261.8" y="124.5">1</text>
<text x="266.2" y="125.3">IO23</text>
<text x="35.7" y="127.6">4</text>
<text x="35.7" y="130.2">5</text>
<text x="64.9" y="129.3">R23</text>
<text x="64.9" y="131.6">47K</text>
<text x="73.2" y="129.3">R24</text>
<text x="73.2" y="131.6">10K</text>
<text x="80.8" y="129.3">R25</text>
<text x="80.9" y="131.6">220K</text>
<text x="108.7" y="129.9">R35</text>
<text x="121.4" y="127.2">0.1uF</text>
<text x="144.9" y="126.5">10K</text>
<text x="151.9" y="126.5">10K</text>
<text x="158.9" y="126.5">10K</text>
<text x="168.7" y="127.7" transform="rotate(-90 168.7 127.7)">8</text>
<text x="178.3" y="128.5">GND</text>
<text x="188.7" y="130.6">R29</text>
<text x="220.5" y="128.7">R26</text>
<text x="220.6" y="131">470R</text>
<text x="230.7" y="128.7">R27</text>
<text x="230.8" y="131">470R</text>
<text x="241.5" y="128.7">R28</text>
<text x="241.6" y="131">470R</text>
<text x="261.8" y="127">2</text>
<text x="261.8" y="129.5">3</text>
<text x="266.2" y="127.9">IO34</text>
<text x="266.2" y="130.4">IO35</text>
<text x="10.4" y="135.9">C</text>
<text x="26.3" y="138">J5</text>
<text x="35.7" y="132.7">6</text>
<text x="87.8" y="134.6">2</text>
<text x="89.7" y="135.5">+</text>
<text x="91.8" y="132.2" transform="rotate(-90 91.8 132.2)">8</text>
<text x="92.7" y="135.9" transform="rotate(-90 92.7 135.9)">V+</text>
<text x="94.4" y="132.8" transform="rotate(-90 94.4 132.8)">5</text>
<text x="96.9" y="133.4" transform="rotate(-90 96.9 133.4)">6</text>
<text x="100.5" y="137.2">7</text>
<text x="108.7" y="132.3">1K</text>
<text x="116.3" y="134.9">GND</text>
<text x="134.2" y="136.8">RXD2</text>
<text x="159.5" y="135.9">1</text>
<text x="161.8" y="136.8">RO</text>
<text x="169.5" y="132.8" transform="rotate(-90 169.5 132.8)">VCC</text>
<text x="174.8" y="136.8">B</text>
<text x="177.3" y="135.9">7</text>
<text x="188.7" y="132.9">10K</text>
<text x="189.9" y="135.9">D_N</text>
<text x="198.3" y="137.8">1</text>
<text x="261.8" y="132.1">4</text>
<text x="261.8" y="134.6">5</text>
<text x="266.2" y="133">IO32</text>
<text x="266.2" y="135.5">IO33</text>
<text x="285.4" y="135.9">C</text>
<text x="22.4" y="139.9">SS-6466-NF</text>
<text x="35.7" y="142.9">1</text>
<text x="64.9" y="143.9">R31</text>
<text x="73.2" y="143.9">R32</text>
<text x="87.8" y="139.7">3</text>
<text x="91.8" y="143.6" transform="rotate(-90 91.8 143.6)">4</text>
<text x="94.4" y="143" transform="rotate(-90 94.4 143)">1</text>
<text x="99.9" y="141.9">U4</text>
<text x="110.6" y="143.3">R36</text>
<text x="117.7" y="139.8" transform="rotate(-90 117.7 139.8)">1</text>
<text x="118.2" y="142.5">JP1</text>
<text x="133" y="139.3">RE_DE</text>
<text x="159.5" y="138.4">2</text>
<text x="159.5" y="141">3</text>
<text x="159.5" y="143.5">4</text>
<text x="161.8" y="139.3">RE</text>
<text x="161.8" y="141.9">DE</text>
<text x="177.3" y="143.5">6</text>
<text x="188.7" y="139.5">R30</text>
<text x="188.9" y="141.8">120R</text>
<text x="189.9" y="143.5">D_P</text>
<text x="198.3" y="140.3">2</text>
<text x="204.2" y="138.9">J4</text>
<text x="204.4" y="141.2">RS485</text>
<text x="221.1" y="141.8">LED1</text>
<text x="221.2" y="139.2">D2</text>
<text x="231.3" y="141.8">LED2</text>
<text x="231.3" y="139.2">D3</text>
<text x="242.1" y="141.8">LED3</text>
<text x="242.1" y="139.2">D4</text>
<text x="35.7" y="145.4">2</text>
<text x="35.7" y="147.9">3</text>
<text x="65" y="146.2">150K</text>
<text x="73.2" y="146.2">22K</text>
<text x="97.5" y="145.1">LM311DR</text>
<text x="110.6" y="145.6">10K</text>
<text x="117.7" y="144.9" transform="rotate(-90 117.7 144.9)">2</text>
<text x="120.2" y="148.8">RXD1</text>
<text x="134.4" y="144.4">TXD2</text>
<text x="161.8" y="144.4">DI</text>
<text x="174.8" y="144.4">A</text>
<text x="188.7" y="148.4">R33</text>
<text x="216.6" y="148.8">GND</text>
<text x="226.8" y="148.8">GND</text>
<text x="237.6" y="148.8">GND</text>
<text x="262.5" y="149.5">H1</text>
<text x="273.9" y="149.5">H2</text>
<text x="35.7" y="150.5">4</text>
<text x="35.7" y="153">5</text>
<text x="35.7" y="155.6">6</text>
<text x="61" y="154.6">GND</text>
<text x="69.3" y="154.6">GND</text>
<text x="92.8" y="154.6">GND</text>
<text x="110.6" y="152.2">R37</text>
<text x="110.6" y="154.5">20K</text>
<text x="151.9" y="155.9">MAX3485CSA+T</text>
<text x="160.8" y="153.3">U5</text>
<text x="168.7" y="153.1" transform="rotate(-90 168.7 153.1)">5</text>
<text x="169.5" y="150.9" transform="rotate(-90 169.5 150.9)">GND</text>
<text x="188.7" y="150.7">10K</text>
<text x="59.3" y="159.5" transform="rotate(-90 59.3 159.5)">3</text>
<text x="68.3" y="161">4.7K</text>
<text x="68.9" y="159">R34</text>
<text x="167.1" y="160.3">GND</text>
<text x="184.2" y="158.9">+3V3</text>
<text x="43.9" y="162.2">GND</text>
<text x="59.3" y="167.1" transform="rotate(-90 59.3 167.1)">2</text>
<text x="62.1" y="164.3">1</text>
<text x="62.3" y="166.7">Q4</text>
<text x="77.6" y="163.4">TXD1</text>
<text x="106.8" y="162.8">GND</text>
<text x="56" y="173.6">GND</text>
<text x="60.6" y="168.6">MMBT3904-TP</text>
<text x="10.4" y="185.9">D</text>
<text x="285.4" y="185.9">D</text>
<text x="35" y="199.9">1</text>
<text x="85" y="199.9">2</text>
<text x="135" y="199.9">3</text>
<text x="185" y="199.9">4</text>
<text x="235" y="199.9">5</text>
<text x="285" y="199.9">6</text>
</g>
<g font-size="1.6">
<text x="130.8" y="22.6">VIN</text>
<text x="114.9" y="78.5">VIN</text>
</g>
<g font-size="1.4">
<text x="44.9" y="35.7">5.1K</text>
<text x="44.9" y="38.2">5.1K</text>
</g>
<g font-size=".9">
<text x="94.9" y="136.8" transform="rotate(-90 94.9 136.8)">BAL</text>
<text x="94.9" y="139.8" transform="rotate(-90 94.9 139.8)">GND</text>
</g>
<text font-size=".7" x="97.4" y="138.2" transform="rotate(-90 97.4 138.2)">STRB</text>
</svg>
